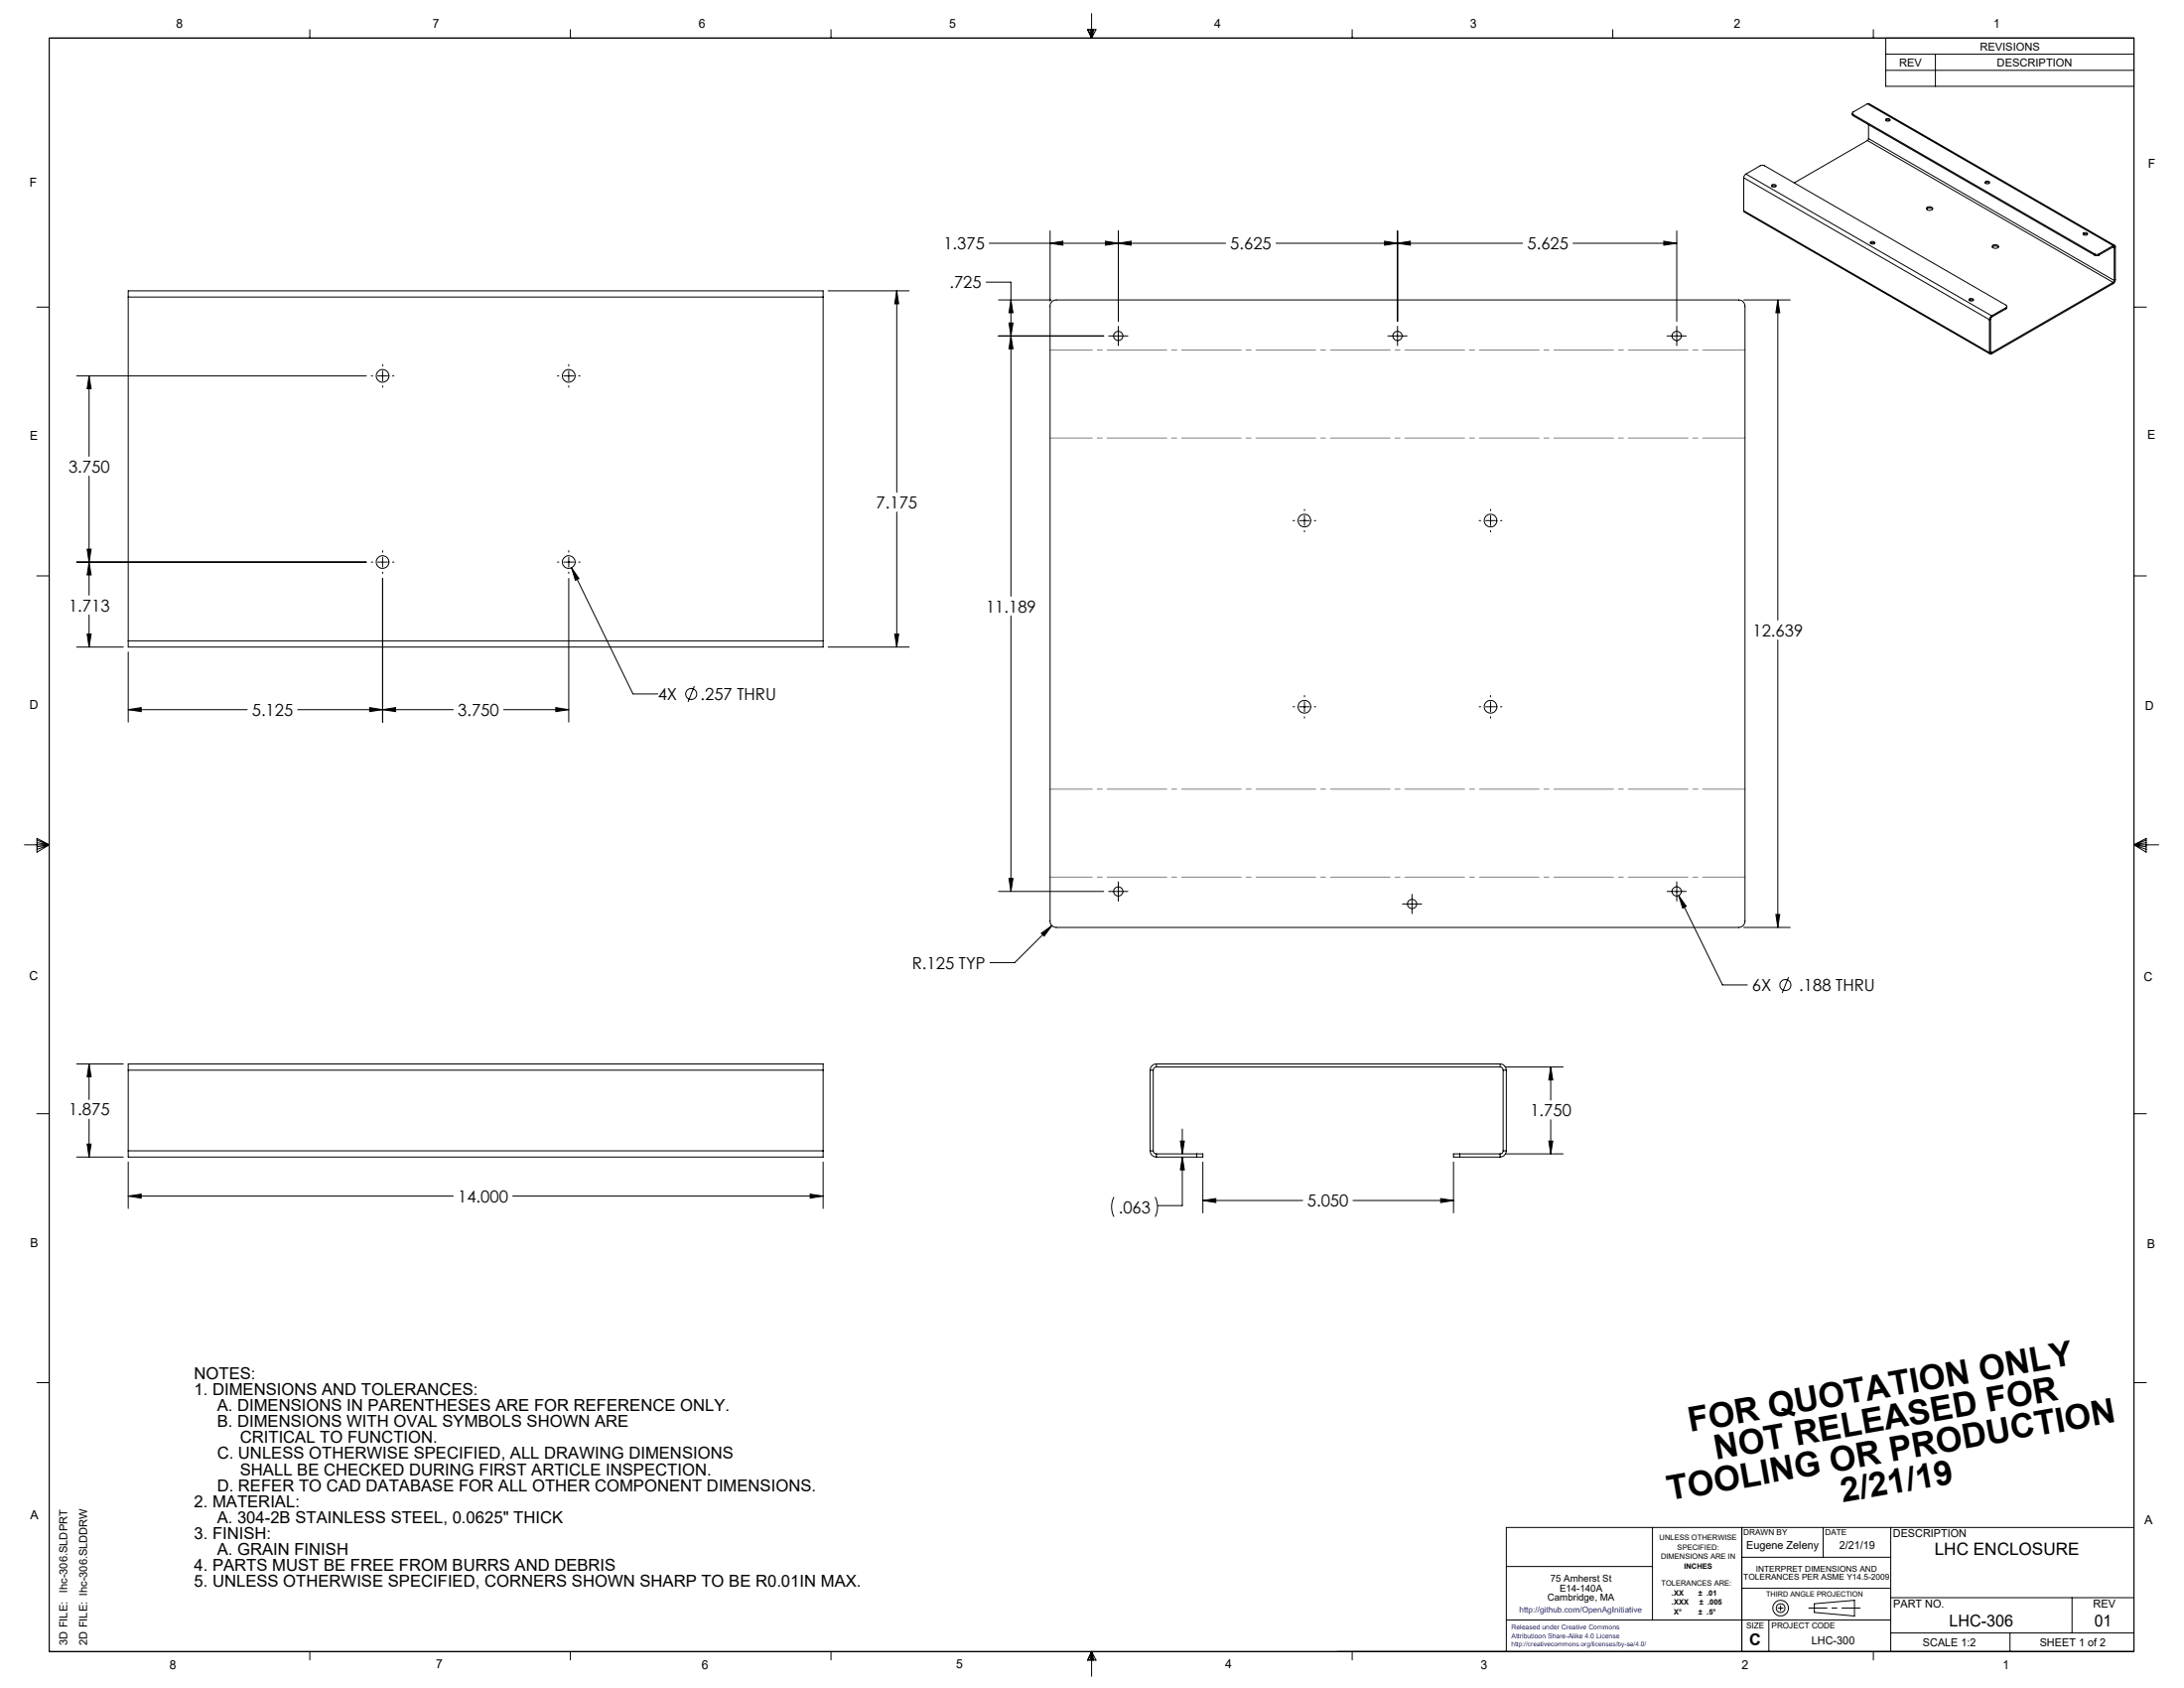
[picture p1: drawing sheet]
<svg xmlns="http://www.w3.org/2000/svg" width="559mm" height="432mm" viewBox="0 0 559 432" stroke-linecap="round" stroke-linejoin="round" font-family="sans-serif">
<g fill="none" stroke="#000" stroke-width=".25">
<path d="M12.6 9.7h533.4v412.8h-533.4zM79.3 7.6v2.1M145.9 7.6v2.1M212.6 7.6v2.1M278.2 7.6h2.2l-1.1 2.1zM278.4 7.6l.9 2.1M278.9 7.6l.4 2.1M279.3 3.5v6.2M279.6 7.6l-.3 2.1M279.9 7.6l-.6 2.1M346 7.6v2.1M412.6 7.6v2.1"/>
<path d="M479.3 7.6v2.1M482.5 9.7v12.4h63.5M482.5 18h63.5M482.5 13.9h63.5M495.2 13.9v8.2M473.9 29l.3 .6M474.2 29.3l61.7 35.6M474.2 29.3v.3M474.2 29.6l61.7 35.7M477.8 26.6l-3.6 2a.35 .35 0 0 0-.3 .4 .35 .35 0 0 0 .3 .3M477.8 26.6l.4-.1 62.9 36.3M477.8 35.9l-18.7 10.9"/>
<path d="M477.8 35.9l62.9 36.3M477.8 26.6l62.9 36.2M478.1 35.5l-.3 .4M478.1 35.5l62.8 36.3M478.1 31.9v3.6M482.5 30.6a.59 .59 0 0 1 .6-.3 .59 .59 0 0 1 .5 .5 .61 .61 0 0 1-.6 .2 .61 .61 0 0 1-.5-.4zM482.5 30.8l.5-.1 .6 .1M268.7 59.1v17.9M286.1 59.1v23.1M357.6 59.1v23.1M429 59.1v23.1M446.2 53.9l.1 .3 62.9 36.4"/>
<path d="M446.2 45.5l62.8 36.3M446.2 53.9l62.8 36.3M446.2 45.5v8.4M446.7 44.5l-.4 .4-.1 .6M446.7 44.5l3.8-2.2h.9l61.8 35.7a.35 .35 0 0 1 .3 .4 .35 .35 0 0 1-.3 .3M446.7 44.5l62.9 36.3M453.3 47.4a.61 .61 0 0 1 .7-.3 .61 .61 0 0 1 .4 .6 .61 .61 0 0 1-.6 .2 .61 .61 0 0 1-.5-.5zM453.3 47.7l.5-.2 .6 .2M492.9 53.5a1.06 1.06 0 0 1 1.6 0M493 53.1a.91 .91 0 0 1 1.5 .4 .94 .94 0 0 1-1.6-.2zM507.9 46.5a.61 .61 0 0 1 .7-.2 .61 .61 0 0 1 .4 .5 .61 .61 0 0 1-.6 .2 .61 .61 0 0 1-.5-.5zM508 46.8l.5-.2 .5 .2"/>
<path d="M533 59.7a.61 .61 0 0 1 .7-.2 .61 .61 0 0 1 .4 .5 .61 .61 0 0 1-.6 .2 .61 .61 0 0 1-.5-.5zM9.4 78.6h3.2M32.8 76v-1.6h177.8v1.6M32.8 76v87.9M32.8 76h177.8M210.6 76v87.9M211.9 74.4h20.7M229.4 74.4v51.5M229.4 74.4l.5 3.3h-1zM252.3 72.2h6.4v80.3M253.1 62.2h60.5M255.5 76.7h13.5"/>
<path d="M258.7 76.7l.5 3.3h-1zM268.7 62.2l3.3-.5v1zM269.1 77.2l.5-.4 .7-.1h174.6a1.63 1.63 0 0 1 1.6 1.6v157.4a1.63 1.63 0 0 1-1.6 1.5h-174.6a1.57 1.57 0 0 1-1.6-1.5v-157.7zM282.8 61.7l3.3 .5-3.3 .5zM286.1 62.2l3.3-.5v1zM326.5 62.2h63.1M354.3 61.7l3.3 .5-3.3 .5zM357.6 62.2l3.3-.5v1zM402.5 62.2h26.5M425.7 61.7l3.3 .5-3.3 .5zM446.2 76.7h11.8M454.9 76.7v81.9"/>
<path d="M454.9 76.7l.5 3.3h-1zM478.5 62a.62 .62 0 0 1 .7-.3 .62 .62 0 0 1 .5 .5 .65 .65 0 0 1-1.2-.2zM478.6 62.3l.3-.2 .7 .2M503.8 76.6a.65 .65 0 0 1 1.1 .2 .62 .62 0 0 1-.6 .3 .62 .62 0 0 1-.5-.5zM503.8 76.8l.6-.1 .5 .1M509.8 63.2a1.21 1.21 0 0 1 1.5 0M509.8 62.9a1.04 1.04 0 0 1 1.6 .1 .9 .9 0 0 1-.9 .5 .9 .9 0 0 1-.8-.5zM513.2 78.7l-3.6 2.1M513.2 78.7v.3M513.2 79l-3.6 2.1M513.5 78.4v.4l-.3 .2M533 60l.5-.2 .6 .2"/>
<path d="M535.9 64.9l.4 .2 .7-.2M535.9 65.3l.4 .1 .7-.1M535.9 64.9v.4M537 64.9v.4M540.7 63.2l.2 .1M540.7 62.8a.34 .34 0 0 1 .4 0 .34 .34 0 0 1 .1 .4M540.7 72.2l-31.1 18M540.7 62.8v.4M540.7 72.2v.4M540.7 72.6l-31.1 17.9M540.7 62.8l-3.7 2.1M540.7 63.2l-3.7 2.1"/>
<path d="M540.9 71.8l-.2 .4M540.9 63.3v8.5M541.2 71.6l-.1 .5-.4 .5M541.2 63.2l-.3 .1M541.2 63.2v8.4M541.2 71.6l-.3 .2M546 78.6h3.2M19.6 96.2h74.1M22.8 96.2v20.5M22.8 96.2l.5 3.2h-1zM95 96.2h.4M96.6 96.2h2.6"/>
<path d="M97.9 93.2v.4M97.9 94.9v2.5M97.9 98.7v.4M100.4 96.2h.4M142.6 96.2h.4M144.3 96.2h2.5M145.5 93.2v.4M145.5 94.9v2.5M145.5 98.7v.4M148.1 96.2h.3M255.5 85.9h26.9M258.2 82.6h1l-.5 3.3z"/>
<path d="M258.7 85.9l.5 3.3h-1zM283.7 85.9h4.9M286.1 83.5v4.9M355.1 85.9h4.9M357.6 83.5v4.9M426.5 85.9h4.9M429 83.5v4.9M509 90.2a.35 .35 0 0 0 .2 .4 .35 .35 0 0 0 .4-.1M509 81.8v8.4M509.3 90l.3 .2M509.3 81.6l-.3 .2M509.3 81.6v8.4"/>
<path d="M509.3 90l-.3 .2M509.6 80.8l-.3 .3-.3 .7M509.6 81.1l-.3 .5M509.6 80.8v.3M509.6 90.2v.3M22.8 121.8v30.5M229.4 131v34.5M330.8 133.2h.4M332.5 133.2h2.5M333.8 130.3v.3M333.8 131.9v2.5M333.8 135.7v.4"/>
<path d="M336.3 133.2h.4M378.5 133.2h.3M380.1 133.2h2.6M381.4 130.3v.3M381.4 131.9v2.5M381.4 135.7v.4M383.9 133.2h.4M9.4 147.3h3.2M19.6 143.8h74.1M22.3 140.5h1l-.5 3.3zM22.8 157.3v8.2M22.8 143.8l.5 3.3h-1z"/>
<path d="M95 143.8h.4M96.6 143.8h2.6M97.9 148v36.7M97.9 140.9v.4M97.9 142.5v2.6M97.9 146.3v.4M100.4 143.8h.4M142.6 143.8h.4M144.3 143.8h2.5M145.5 148v36.7M145.5 140.9v.4M145.5 142.5v2.6"/>
<path d="M145.5 146.3v.4M146.2 145.2l15.8 32.3h6.3M146.2 145.2l1.9 2.8-.9 .4zM148.1 143.8h.3M258.7 157.6v70.4M546 147.3h3.2M19.6 165.5h11.9M22.3 162.2h1l-.5 3.3zM32.8 166.8v17.9M32.8 163.9v1.6h177.8v-1.6M32.8 163.9h177.8M177.7 175.5l-1.7 4.1"/>
<path d="M211.9 165.5h20.7M228.9 162.2h1l-.5 3.3zM333.8 177.9v.4M333.8 179.5v2.6M381.4 177.9v.4M381.4 179.5v2.6M454.9 163.7v73.5M32.8 181.5h30.5M32.8 181.5l3.3-.5v1zM76.2 181.5h39.8M94.6 181l3.3 .5-3.3 .5zM97.9 181.5l3.3-.5v1z"/>
<path d="M128.9 181.5h16.6M142.2 181l3.3 .5-3.3 .5zM330.8 180.8h.4M332.5 180.8h2.5M333.8 183.3v.4M336.3 180.8h.4M378.5 180.8h.3M380.1 180.8h2.6M381.4 183.3v.4M383.9 180.8h.4M6.2 216.1h6.4M9.5 214.5l3.1 1.6-3.1 1.9z"/>
<path d="M9.5 214.9l3.1 1.2M9.5 215.5l3.1 .6M12.6 216.1l-3.1 1.2M12.6 216.1l-3.1 .5M546 216.1h6.3M546 216.1l3.1 .5M546 216.1l3.1 1.2M546 216.1l3.1-1.6v3.5zM549.1 215.5l-3.1 .6M549.1 214.9l-3.1 1.2M255.5 228h26.9M258.2 224.7h1l-.5 3.3z"/>
<path d="M266.4 238.8l2.7-2-1.9 2.7zM269.1 236.8l-9.5 9.4h-6.3M283.7 228h4.9M286.1 225.6v4.9M358.8 231.2h4.9M361.3 228.8v4.9M426.5 228h4.9M429 225.6v4.9M429.5 229.1l1.9 2.7-.9 .5zM429.5 229.1l11.2 22.9h6.4M446.2 237.2h11.8M454.4 233.9h1l-.5 3.3z"/>
<path d="M457.6 249.9l-1.6 4.1M19.6 272.2h11.9M22.8 272.2v9.1M22.8 272.2l.5 3.2h-1zM32.8 273.8v-1.6h177.8v1.6M32.8 273.8v20.6M32.8 273.8h177.8M210.6 273.8v20.6M294.3 273.8h.8M294.3 273.8v20.6M295.1 273.8v20.6M295.9 272.9a.85 .85 0 0 0-.8 .9"/>
<path d="M295.9 272.2a1.57 1.57 0 0 0-1.6 1.6M295.9 272.2h87.9M295.9 272.9h87.9M295.9 272.2v.7M383.8 272.9a.78 .78 0 0 1 .8 .9M383.8 272.2a1.63 1.63 0 0 1 1.6 1.6M383.8 272.2v.7M384.6 273.8h.8M384.6 273.8v20.6M385.1 272.9h14.8M385.4 273.8v20.6M396.8 272.9v8.5"/>
<path d="M396.8 272.9l.5 3.4h-1zM9.4 284.9h3.2M19.6 296h11.9M22.3 292.7h1l-.5 3.3zM22.8 286.3v9.7M32.8 297.3v11.8M32.8 294.4v1.6h177.8v-1.6M32.8 294.4h177.8M210.6 297.3v11.8M294.3 294.4a1.57 1.57 0 0 0 1.6 1.6M294.3 294.4h.8M295.1 294.4a.78 .78 0 0 0 .8 .8"/>
<path d="M295.9 296h10.3M295.9 295.2h10.3M295.9 295.2v.8M302 291.9h1l-.5 3.3zM302.5 296v12.4h-6.3M302.5 288.8v6.4M302.5 296l.5 3.3h-1zM306.2 295.2h1.6v.8h-1.6M306.2 295.2v.8M307.8 297.3v13M371.9 297.3v13M373.5 295.2h-1.6v.8h1.6"/>
<path d="M373.5 296h10.3M373.5 295.2h10.3M373.5 295.2v.8M383.8 295.2v.8M384.6 294.4a.73 .73 0 0 1-.8 .8M384.6 294.4h.8M385.1 295.2h14.8M385.4 294.4a1.63 1.63 0 0 1-1.6 1.6M396.3 291.9h1l-.5 3.3zM396.8 286.5v8.7M546 284.9h3.2M32.8 306h83.2"/>
<path d="M32.8 306l3.3-.5v1zM131.2 306h79.4M207.3 305.5l3.3 .5-3.3 .5zM285 306.2l-.4 1-.2 1.3 .2 1.5 .4 1.3M295.6 306.2a5.6 5.6 0 0 1 0 5.1M307.8 307.1h25.5M307.8 307.1l3.3-.5v1zM346.2 307.1h25.7M368.6 306.6l3.3 .5-3.3 .5zM9.4 353.7h3.2M546 353.7h3.2M422.8 390.7v23.7"/>
<path d="M445.7 390.7v31.8M445.7 398.4h38.1M466.5 390.7v7.7M483.8 390.7v31.8M546 390.7h-160.6v31.8M385.4 400.7h37.4M385.4 414.4h98.4M445.7 406.3h38.1M452.6 414.4v8.1M454.9 411.4h1.3M455.6 410.7v1.3M464.2 410.2l10.3-.8v4l-10.3-.9z"/>
<path d="M483.8 408.7h62.2M483.8 417.7h62.2M514.3 417.7v4.8M530.2 408.7v9M79.3 422.5v2.1M145.9 422.5v2.1M212.6 422.5v2.1M279.3 422.5v6.3M279.3 422.5l1.1 2.2h-2.2zM279.3 422.5l.6 2.2M279.3 422.5l-.9 2.2M279.3 422.5l-.4 2.2"/>
<path d="M279.3 422.5l.3 2.2M346 422.5v2.1M479.3 422.5v2.1"/>
<circle cx="97.9" cy="96.1" r="1.63"/>
<circle cx="145.5" cy="96.1" r="1.63"/>
<circle cx="286.1" cy="85.9" r="1.18"/>
<circle cx="357.6" cy="85.9" r="1.18"/>
<circle cx="429" cy="85.9" r="1.18"/>
<circle cx="333.7" cy="133.2" r="1.64"/>
<circle cx="381.4" cy="133.2" r="1.64"/>
<circle cx="97.9" cy="143.8" r="1.63"/>
<circle cx="145.5" cy="143.8" r="1.63"/>
<circle cx="176.9" cy="177.5" r="1.41"/>
<circle cx="333.7" cy="180.8" r="1.64"/>
<circle cx="381.4" cy="180.8" r="1.64"/>
<circle cx="286.1" cy="228" r="1.18"/>
<circle cx="361.3" cy="231.2" r="1.18"/>
<circle cx="429" cy="228" r="1.18"/>
<circle cx="456.8" cy="252" r="1.42"/>
<circle cx="455.6" cy="411.4" r="1.13"/>
<circle cx="455.6" cy="411.4" r="2.01"/>
</g>
<path d="M462.8 411.3h13.1" fill="none" stroke="#000" stroke-width=".25" stroke-dasharray="15.2 1.3 1.3 1.3" stroke-dashoffset="10.6"/>
<path d="M446.5 89.5h-177.8M446.5 112.1h-177.8M268.7 201.9h177.8M268.7 224.4h177.8" fill="none" stroke="#808080" stroke-width=".25" stroke-dasharray="15.2 1.3 1.3 1.3" stroke-dashoffset="4.4"/>
<path d="M228.9 162.2h1l-.5 3.3zM229.4 74.4l.5 3.3h-1zM32.8 181.5l3.3-.5v1zM94.6 181l3.3 .5-3.3 .5zM97.9 181.5l3.3-.5v1zM142.2 181l3.3 .5-3.3 .5zM22.8 143.8l.5 3.3h-1zM22.3 162.2h1l-.5 3.3zM22.3 140.5h1l-.5 3.3zM22.8 96.2l.5 3.2h-1zM146.2 145.2l1 3.2 .9-.4zM22.8 272.2l.5 3.2h-1zM22.3 292.7h1l-.5 3.3zM207.3 305.5l3.3 .5-3.3 .5zM32.8 306l3.3-.5v1zM302.5 296l.5 3.3h-1zM302 291.9h1l-.5 3.3zM396.8 272.9l.5 3.4h-1zM396.3 291.9h1l-.5 3.3zM368.6 306.6l3.3 .5-3.3 .5zM307.8 307.1l3.3-.5v1zM282.8 61.7l3.3 .5-3.3 .5zM268.7 62.2l3.3-.5v1zM286.1 62.2l3.3-.5v1zM354.3 61.7l3.3 .5-3.3 .5zM357.6 62.2l3.3-.5v1zM425.7 61.7l3.3 .5-3.3 .5zM258.2 82.6h1l-.5 3.3zM258.7 76.7l.5 3.3h-1zM258.7 85.9l.5 3.3h-1zM258.2 224.7h1l-.5 3.3zM454.9 76.7l.5 3.3h-1zM454.4 233.9h1l-.5 3.3zM429.5 229.1l1 3.2 .9-.5zM266.4 238.8l.8 .7 1.9-2.7z" fill="#000"/>
<g font-size="8.7">
<text x="432.4" y="366.3" transform="rotate(-10 432.4 366.3)">FOR QUOTATION ONLY</text>
<text x="439.1" y="373.5" transform="rotate(-10 439.1 373.5)">NOT RELEASED FOR</text>
<text x="427.1" y="383.9" transform="rotate(-10 427.1 383.9)">TOOLING OR PRODUCTION</text>
<text x="471.5" y="384.4" transform="rotate(-10 471.5 384.4)">2/21/19</text>
</g>
<text font-size="4.4" x="495" y="397.9">LHC ENCLOSURE</text>
<g font-size="4.2">
<text x="241.4" y="63.8">1.375</text>
<text x="314.8" y="63.8">5.625</text>
<text x="390.8" y="63.8">5.625</text>
<text x="242.9" y="73.8">.725</text>
<text x="17.5" y="120.8">3.750</text>
<text x="224.2" y="130.1">7.175</text>
<text x="17.5" y="156.3">1.713</text>
<text x="252.2" y="156.6">11.189</text>
<text x="448.4" y="162.8">12.639</text>
<text x="168.3" y="179.1">4X</text>
<text x="179.2" y="179.1">.257 THRU</text>
<text x="64.5" y="183.1">5.125</text>
<text x="117.2" y="183.1">3.750</text>
<text x="233.4" y="247.8">R.125 TYP</text>
<text x="448.3" y="253.5">6X</text>
<text x="460.3" y="253.5">.188 THRU</text>
<text x="17.5" y="285.4">1.875</text>
<text x="391.5" y="285.5">1.750</text>
<text x="117.1" y="307.6">14.000</text>
<text x="286.2" y="310.3">.063</text>
<text x="334.5" y="308.7">5.050</text>
<text x="49.7" y="352.9">NOTES:</text>
<text x="49.7" y="356.9">1. DIMENSIONS AND TOLERANCES:</text>
<text x="55.5" y="365.1">B. DIMENSIONS WITH OVAL SYMBOLS SHOWN ARE</text>
<text x="55.5" y="361">A. DIMENSIONS IN PARENTHESES ARE FOR REFERENCE ONLY.</text>
<text x="61.4" y="369.2">CRITICAL TO FUNCTION.</text>
<text x="55.5" y="373.2">C. UNLESS OTHERWISE SPECIFIED, ALL DRAWING DIMENSIONS</text>
<text x="61.4" y="377.3">SHALL BE CHECKED DURING FIRST ARTICLE INSPECTION.</text>
<text x="55.5" y="381.4">D. REFER TO CAD DATABASE FOR ALL OTHER COMPONENT DIMENSIONS.</text>
<text x="49.7" y="385.5">2. MATERIAL:</text>
<text x="55.5" y="389.6">A. 304-2B STAINLESS STEEL, 0.0625&quot; THICK</text>
<text x="49.7" y="393.6">3. FINISH:</text>
<text x="49.7" y="401.8">4. PARTS MUST BE FREE FROM BURRS AND DEBRIS</text>
<text x="55.5" y="397.7">A. GRAIN FINISH</text>
<text x="49.7" y="405.9">5. UNLESS OTHERWISE SPECIFIED, CORNERS SHOWN SHARP TO BE R0.01IN MAX.</text>
<text x="498.8" y="415.9">LHC-306</text>
<text x="535.9" y="415.9">01</text>
<text x="447.6" y="420.8">C</text>
</g>
<g font-size="3.2">
<text x="45" y="7.2">8</text>
<text x="110.7" y="7.2">7</text>
<text x="178.8" y="7.2">6</text>
<text x="242.9" y="7.2">5</text>
<text x="310.7" y="7.1">4</text>
<text x="376.1" y="7.2">3</text>
<text x="443.6" y="7.2">2</text>
<text x="510" y="7.1">1</text>
<text x="7.6" y="47.7">F</text>
<text x="549.6" y="42.9">F</text>
<text x="7.7" y="112.6">E</text>
<text x="549.4" y="112.3">E</text>
<text x="7.6" y="181.3">D</text>
<text x="548.9" y="181.5">D</text>
<text x="7.5" y="250.8">C</text>
<text x="548.5" y="251">C</text>
<text x="7.8" y="319.1">B</text>
<text x="549.3" y="319.3">B</text>
<text x="7.8" y="388.7">A</text>
<text x="548.7" y="389.8">A</text>
<text x="43.4" y="426.8">8</text>
<text x="111.6" y="426.8">7</text>
<text x="179.5" y="426.8">6</text>
<text x="244.6" y="426.8">5</text>
<text x="313.5" y="426.8">4</text>
<text x="378.8" y="426.9">3</text>
<text x="445.7" y="426.9">2</text>
<text x="512.5" y="426.9">1</text>
</g>
<g font-size="2.8">
<text x="486" y="16.9">REV</text>
<text x="506.6" y="12.8">REVISIONS</text>
<text x="511" y="16.9">DESCRIPTION</text>
<text x="484.4" y="393.3">DESCRIPTION</text>
<text x="446.8" y="396.3">Eugene Zeleny</text>
<text x="470.7" y="396.3">2/21/19</text>
<text x="17.2" y="407.3" transform="rotate(-90 17.2 407.3)">lhc-306.SLDPRT</text>
<text x="484.4" y="411.2">PART NO.</text>
<text x="535.6" y="411.2">REV</text>
<text x="17.2" y="420.8" transform="rotate(-90 17.2 420.8)">3D FILE:</text>
<text x="22.3" y="420.8" transform="rotate(-90 22.3 420.8)">2D FILE: lhc-306.SLDDRW</text>
<text x="463.5" y="420.6">LHC-300</text>
<text x="492" y="421.1">SCALE 1:2</text>
<text x="521.9" y="421.2">SHEET 1 of 2</text>
</g>
<g font-size="2.5">
<text x="396.7" y="404.6">75 Amherst St</text>
<text x="399" y="407">E14-140A</text>
<text x="395.9" y="409.5">Cambridge, MA</text>
</g>
<g font-size="2.1">
<text x="446.1" y="392.7">DRAWN BY</text>
<text x="467" y="392.8">DATE</text>
<text x="446.1" y="404.1">TOLERANCES PER ASME Y14.5-2009</text>
<text x="449.3" y="402">INTERPRET DIMENSIONS AND</text>
<text x="446.8" y="416.5">SIZE</text>
<text x="453.3" y="416.5">PROJECT CODE</text>
</g>
<text font-size="2.1" fill="#00f" x="388.7" y="412.6">http://github.com/OpenAgInitiative</text>
<g font-size="1.9">
<text x="424.6" y="394">UNLESS OTHERWISE</text>
<text x="425" y="398.8">DIMENSIONS ARE IN</text>
<text x="429.2" y="396.4">SPECIFIED:</text>
<text x="430.9" y="401.2">INCHES</text>
<text x="425.1" y="405.8">TOLERANCES ARE:</text>
<text x="427.7" y="408.2">.XX</text>
<text x="427.7" y="410.5">.XXX</text>
<text x="428.3" y="412.9">X°</text>
<text x="434.6" y="408.2">± .01</text>
<text x="434.6" y="412.9">± .5°</text>
<text x="434.8" y="410.5">± .005</text>
<text x="451.9" y="408.3">THIRD ANGLE PROJECTION</text>
</g>
<g font-size="1.7" fill="#00f">
<text x="386.7" y="416.7">Released under Creative Commons</text>
<text x="386.7" y="419">Attributioon Share-Alike 4.0 License</text>
<text x="386.7" y="421.2">http://creativecommons.org/licenses/by-sa/4.0/</text>
</g>
</svg>
